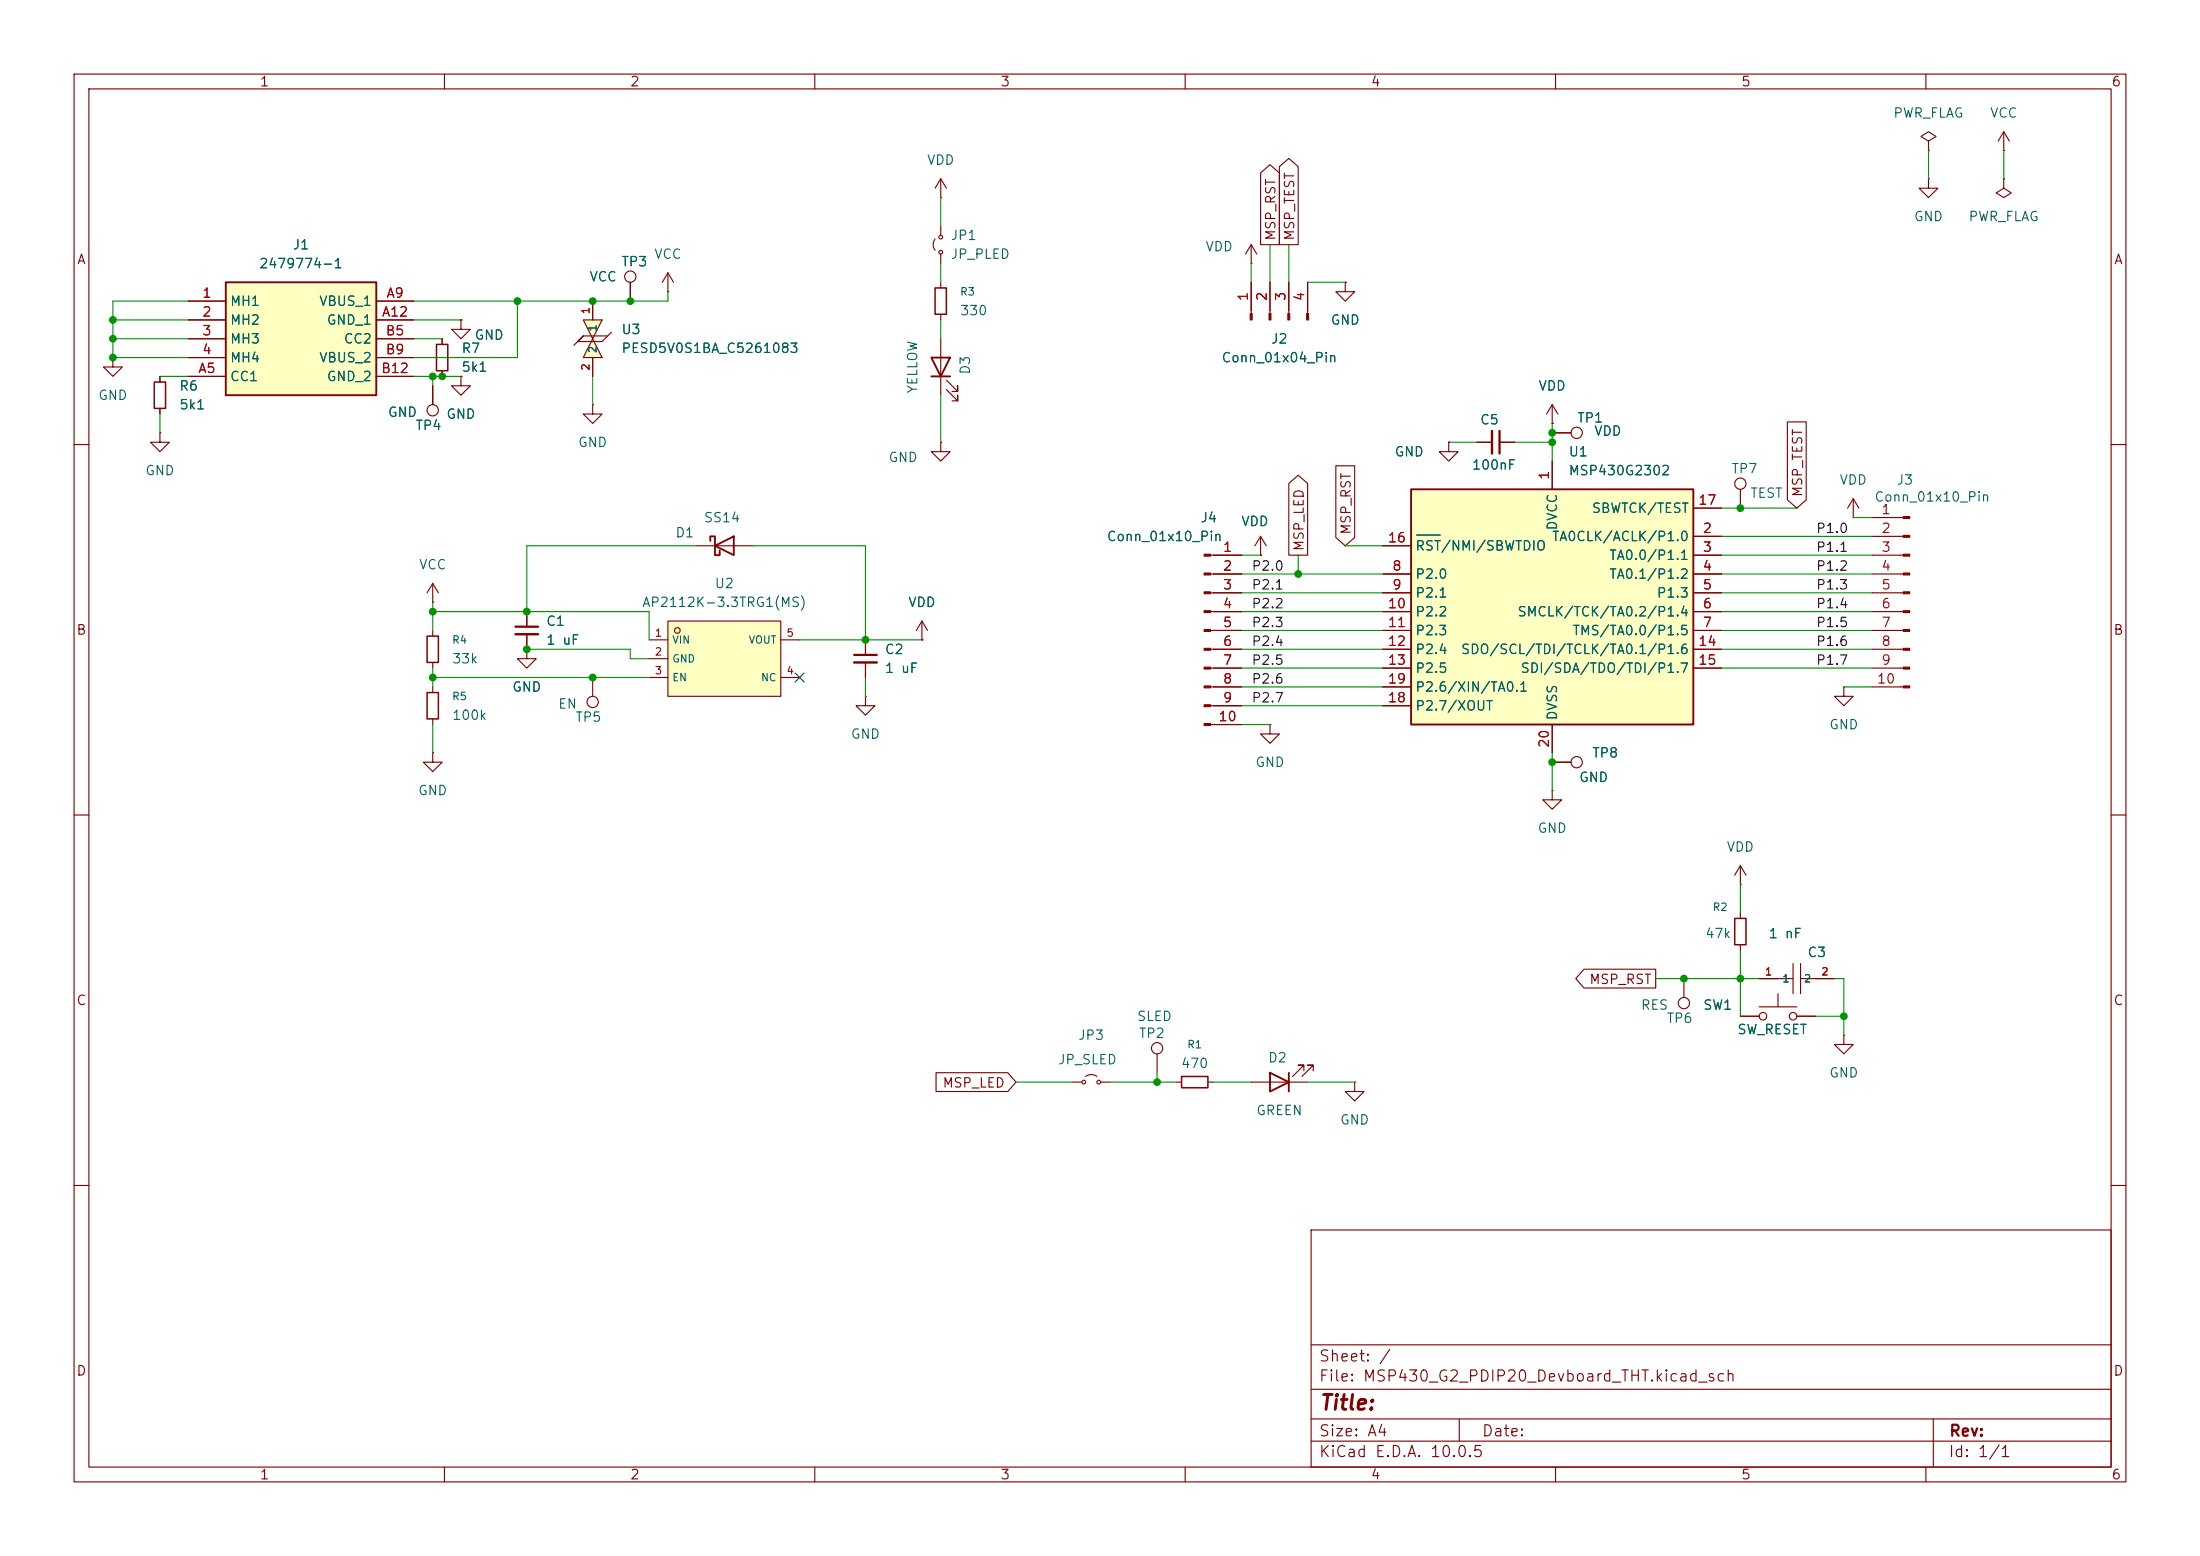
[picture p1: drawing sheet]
<svg xmlns="http://www.w3.org/2000/svg" width="297mm" height="210mm" viewBox="0 0 297 210" stroke-linecap="round" stroke-linejoin="round" font-family="sans-serif">
<g fill="none" stroke="#840000" stroke-width=".15">
<path d="M10 10h277v190h-277zM12 12h273v186h-273zM60 10v2M110 10v2M160 10v2M210 10v2M260 10v2M10 60h2M285 60h2M10 110h2M285 110h2M144.8 146.1h1.2"/>
<path d="M146.6 145.3l.3-.2 .5-.1 .7 .3M148.6 146.1h1.3M10 160h2M177 166h108v32h-108zM285 160h2M60 198v2M110 198v2M160 198v2M177 194.5h108M177 191.5h108M177 187.5h108M177 181.5h108"/>
<path d="M197 191.5v3M210 198v2M260 198v2M261 191.5v6.5"/>
<circle cx="146.3" cy="146" r=".25"/>
<circle cx="148.3" cy="146" r=".25"/>
</g>
<path d="M30.5 38.1h20.3v15.2h-20.3z" fill="#ffffc2"/>
<path d="M30.5 38.1h20.3v15.2h-20.3zM95.9 73v-.6h.6v2.5h.7v-.6M96.5 73.7l2.6-1.3v2.5zM171.4 144.8l2.6 1.3-2.6 1.2zM174 144.8v2.5" fill="none" stroke="#840000" stroke-width=".25"/>
<g fill="none" stroke="#840000" stroke-width=".15">
<path d="M260.3 19.1l1.1-.7-1.1-.6-1 .6 1 .7v1.2M270.5 17.8l-.8 1.3M270.5 17.8l.8 1.3M270.5 17.8v2.5M260.3 20.3h.1M260.3 24.1v1.3h1.3l-1.3 1.3-1.2-1.3h1.2M260.3 24.1h.1M270.5 24.1v1.3l1 .6-1 .7-1-.7 1-.6M270.5 24.1h.1M270.5 20.3h.1M15.2 48.3v1.2h1.3l-1.3 1.3-1.2-1.3h1.2M15.2 48.3h.1"/>
<path d="M21.6 58.4v1.3h1.3l-1.3 1.3-1.3-1.3h1.3M21.6 58.4h.1M21.6 50.8v.8M21.6 55.1v.8M25.4 40.6h5.1M25.4 43.2h5.1M25.4 45.7h5.1M25.4 48.3h5.1M25.4 50.8h5.1M50.8 40.6h5.1M50.8 43.2h5.1M50.8 45.7h5.1"/>
<path d="M50.8 48.3h5.1M50.8 50.8h5.1M58.4 52.1v2.5M59.7 45.7v.8M59.7 50v.8M62.2 50.8v1.3h1.3l-1.3 1.2-1.2-1.2h1.2M62.2 50.8h.1M58.4 78.7v2.6M58.4 78.7l-.7 1.3M58.4 78.7l.8 1.3M94 73.7h7.6M252.7 69.9h4.2"/>
<path d="M252.7 72.4h4.2M252.7 74.9h4.2M252.7 77.5h4.2M58.4 81.3h.1M58.4 85.1v.8M58.4 89.4v.8M58.4 92.7v.8M58.4 97v.8M71.1 87.6v1.3h1.3l-1.3 1.3-1.3-1.3h1.3M71.1 87.6h.1M71.1 82.6v2M71.1 85.6v2"/>
<path d="M80 91.4v2.6M116.8 94v1.3h1.3l-1.3 1.2-1.2-1.2h1.2M116.8 94h.1M116.8 86.4v2M116.8 89.4v2M124.5 86.4h.1M124.5 83.8l-.8 1.3M124.5 83.8l.7 1.3M124.5 83.8v2.6M171.4 97.8v1.3h1.3l-1.3 1.2-1.2-1.2h1.2M171.4 97.8h.1M252.7 80h4.2"/>
<path d="M252.7 82.6h4.2M252.7 85.1h4.2M252.7 87.6h4.2M252.7 90.2h4.2M252.7 92.7h4.2M58.4 101.6v1.3h1.3l-1.3 1.2-1.3-1.2h1.3M58.4 101.6h.1M209.5 106.7v1.3h1.3l-1.3 1.2-1.2-1.2h1.2M209.5 106.7h.1M234.9 119.4h.1M234.9 116.8l-.7 1.3M234.9 116.8l.8 1.3"/>
<path d="M234.9 116.8v2.6M227.3 132.1v2.5M234.9 137.2h2.6M237.5 135.9h5.1M237.5 132.1h4.6M240 134.1v1.8M242.1 130v4.1M242.6 137.2h2.5M243.1 130v4.1M243.1 132.1h4.5M248.9 139.7v1.3h1.3l-1.3 1.2-1.3-1.2h1.3M248.9 139.7h.1"/>
<path d="M156.2 142.2v2.6M158.7 146.1h.8M163.1 146.1h.7M168.9 146.1h7.6M176 144.5v-.7h-.7h.7l-1.5 1.5M177.3 144.5v-.7h-.8h.8l-1.5 1.5M182.9 146.1v1.2h1.2l-1.2 1.3-1.3-1.3h1.3M182.9 146.1h.1"/>
<circle cx="58.4" cy="55.4" r=".76"/>
<circle cx="80" cy="94.7" r=".76"/>
<circle cx="227.3" cy="135.4" r=".76"/>
<circle cx="238" cy="137.2" r=".51"/>
<circle cx="242.1" cy="137.2" r=".51"/>
<circle cx="156.2" cy="141.5" r=".76"/>
</g>
<path d="M20.8 51.6h1.6v3.5h-1.6zM58.9 46.5h1.6v3.5h-1.6zM57.7 93.5h1.5v3.5h-1.5zM57.7 85.9h1.5v3.5h-1.5zM159.5 145.3h3.6v1.5h-3.6z" fill="none" stroke="#840000" stroke-width=".2"/>
<g fill="#840000" stroke="#840000" stroke-width=".15">
<path d="M256.9 69.7h.9v.3h-.9z"/>
<path d="M256.9 72.3h.9v.2h-.9z"/>
<path d="M256.9 74.8h.9v.3h-.9z"/>
<path d="M256.9 77.3h.9v.3h-.9z"/>
<path d="M256.9 79.9h.9v.2h-.9z"/>
<path d="M256.9 82.4h.9v.3h-.9z"/>
<path d="M256.9 85h.9v.2h-.9z"/>
<path d="M256.9 87.5h.9v.3h-.9z"/>
<path d="M256.9 90h.9v.3h-.9z"/>
<path d="M256.9 92.6h.9v.2h-.9z"/>
</g>
<path d="M69.6 84.6h3M115.3 88.4h3.1" fill="none" stroke="#840000" stroke-width=".3"/>
<path d="M69.6 85.6h3M115.3 89.4h3.1" fill="none" stroke="#840000" stroke-width=".33"/>
<path d="M90.2 83.8h15.2v10.2h-15.2z" fill="#ffffc2"/>
<circle cx="91.4" cy="85.1" r=".38" fill="#ffffc2" stroke="#ffffc2" stroke-width=".14"/>
<g fill="none" stroke="#840000" stroke-width=".15">
<path d="M168.9 38.1v4.2M171.4 38.1v4.2M174 38.1v4.2M176.5 38.1v4.2M181.6 38.1v1.3h1.3l-1.3 1.2-1.3-1.2h1.3M181.6 38.1h.1M199.4 59.7h2M202.4 59.7h2.1M209.5 57.2h.1M209.5 54.6l-.7 1.3M209.5 54.6l.8 1.3M209.5 54.6v2.6"/>
<path d="M163.4 74.9h4.2M163.4 77.5h4.2M170.2 74.9h.1M170.2 72.4l-.8 1.3M170.2 72.4l.7 1.3M170.2 72.4v2.5M87.6 86.4h2.6M87.6 88.9h2.6M87.6 91.4h2.6M90.2 83.8h15.2v10.2h-15.2zM105.4 86.4h2.5M105.4 91.4h2.5"/>
<path d="M163.4 80h4.2M163.4 82.6h4.2M163.4 85.1h4.2M163.4 87.6h4.2M163.4 90.2h4.2M163.4 92.7h4.2M163.4 95.3h4.2M163.4 97.8h4.2M234.9 123.2v.8M234.9 127.5v.8"/>
<circle cx="91.4" cy="85.1" r=".38"/>
</g>
<path d="M234.2 124h1.5v3.5h-1.5z" fill="none" stroke="#840000" stroke-width=".2"/>
<g fill="#840000" stroke="#840000" stroke-width=".15">
<path d="M168.8 42.3h.2v.9h-.2z"/>
<path d="M171.3 42.3h.3v.9h-.3z"/>
<path d="M173.9 42.3h.2v.9h-.2z"/>
<path d="M176.4 42.3h.3v.9h-.3z"/>
<path d="M162.6 74.8h.8v.3h-.8z"/>
<path d="M162.6 77.3h.8v.3h-.8z"/>
<path d="M162.6 79.9h.8v.2h-.8z"/>
<path d="M162.6 82.4h.8v.3h-.8z"/>
<path d="M162.6 85h.8v.2h-.8z"/>
<path d="M162.6 87.5h.8v.3h-.8z"/>
<path d="M162.6 90h.8v.3h-.8z"/>
<path d="M162.6 92.6h.8v.2h-.8z"/>
<path d="M162.6 95.1h.8v.3h-.8z"/>
<path d="M162.6 97.7h.8v.2h-.8z"/>
</g>
<path d="M202.4 58.2v3" fill="none" stroke="#840000" stroke-width=".3"/>
<path d="M201.4 58.2v3" fill="none" stroke="#840000" stroke-width=".33"/>
<path d="M190.5 66h38.1v31.8h-38.1z" fill="#ffffc2"/>
<path d="M190.5 66h38.1v31.8h-38.1z" fill="none" stroke="#840000" stroke-width=".25"/>
<g fill="none" stroke="#840000" stroke-width=".15">
<path d="M127 26.7h.1M127 24.1l-.8 1.3M127 24.1l.8 1.3M127 24.1v2.6M168.9 35.6h.1M168.9 33l-.8 1.3M168.9 33l.8 1.3M168.9 33v2.6M62.2 43.2v1.3h1.3l-1.3 1.2-1.2-1.2h1.2M62.2 43.2h.1M195.6 59.7v1.3h1.2l-1.2 1.2-1.3-1.2h1.3M195.6 59.7h.1"/>
<path d="M186.7 77.5h3.8M186.7 73.7h3.8M209.5 62.2v3.8M228.6 72.4h3.8M228.6 74.9h3.8M228.6 77.5h3.8M228.6 68.6h3.8M186.7 80h3.8M186.7 82.6h3.8M186.7 85.1h3.8M186.7 87.6h3.8M186.7 90.2h3.8"/>
<path d="M186.7 95.3h3.8M186.7 92.7h3.8M209.5 97.8v3.8M228.6 80h3.8M228.6 82.6h3.8M228.6 85.1h3.8M228.6 87.6h3.8M228.6 90.2h3.8M248.9 92.7v1.3h1.3l-1.3 1.3-1.3-1.3h1.3M248.9 92.7h.1"/>
</g>
<path d="M191.2 72.2h3.2" fill="none" stroke="#006464" stroke-width=".15"/>
<g fill="#ffffc2">
<path d="M78.7 43.2h2.6l-1.3 2.5z"/>
<path d="M80 45.7l1.3 2.6h-2.6z"/>
</g>
<g fill="none" stroke="#840000" stroke-width=".15">
<path d="M85.1 38.1v2.5M90.2 39.4h.1M90.2 36.8l-.8 1.3M90.2 36.8l.7 1.3M90.2 36.8v2.6M126.2 32.3l-.2 .7v.4l.2 .4M127 30.5v1.3M127 34.3v1.3M127 38.1v.8M168.9 38.1v3.8M170.2 23.3l1.2-1.1 1.3 1.1v9.7h-2.5zM171.4 38.1v3.8"/>
<path d="M172.7 22.5l1.3-1.1 1.3 1.1v10.5h-2.6zM174 38.1v3.8M176.5 38.1v3.8M181.6 38.1h.1M21.6 50.8v.8M21.6 55.1v.8M25.4 40.6h5.1M25.4 43.2h5.1M25.4 45.7h5.1M25.4 48.3h5.1M25.4 50.8h5.1M50.8 40.6h5.1"/>
<path d="M50.8 43.2h5.1M50.8 45.7h5.1M50.8 48.3h5.1M50.8 50.8h5.1M58.4 52.1v2.5M59.7 45.7v.8M59.7 50v.8M62.2 50.8h.1M62.2 43.2h.1M78.7 43.2h2.6l-1.3 2.5zM80 45.7l1.3 2.6h-2.6zM80 54.6v1.3h1.3l-1.3 1.3-1.3-1.3h1.3"/>
<path d="M80 54.6h.1M80 40.6v2.6M80 48.3v2.5M82 45.3l-.7 .8h-3.3l-.5 .5M82.5 44.8l-.5 .5h-3.3l-.7 .8 .7-.8M127 59.7v1.3h1.3l-1.3 1.2-1.3-1.2h1.3M127 59.7h.1M127 42.4v.8M127 45.7v7.6M127.8 52.6l1.5 1.5v-.8v.8h-.8M127.8 51.3l1.5 1.5v-.7v.7h-.8M195.6 59.7h.1"/>
<path d="M199.4 59.7h2M202.4 59.7h2.1M209.5 57.2h.1M209.5 58.4h2.6M241.3 56.9h2.5v10.6l-1.2 1.1-1.3-1.1zM163.8 74.9h3.8M163.8 77.5h3.8M170.2 74.9h.1M174 65.3l1.3-1.2 1.2 1.2v9.6h-2.5zM180.3 62.9h2.6v9.6l-1.3 1.2-1.3-1.2zM186.7 77.5h3.8M186.7 73.7h3.8"/>
<path d="M209.5 62.2v3.8M228.6 72.4h3.8M228.6 74.9h3.8M228.6 77.5h3.8M228.6 68.6h3.8M234.9 66v2.6M250.2 69.9h.1M250.2 67.3l-.8 1.3M250.2 67.3l.8 1.3M250.2 67.3v2.6M71.1 87.6h.1M71.1 82.6v2"/>
<path d="M71.1 85.6v2M116.8 86.4v2M116.8 89.4v2M124.5 86.4h.1M163.8 80h3.8M163.8 82.6h3.8M163.8 85.1h3.8M163.8 87.6h3.8M163.8 90.2h3.8M163.8 95.3h3.8M163.8 92.7h3.8M163.8 97.8h3.8"/>
<path d="M186.7 80h3.8M186.7 82.6h3.8M186.7 85.1h3.8M186.7 87.6h3.8M186.7 90.2h3.8M186.7 95.3h3.8M186.7 92.7h3.8M209.5 97.8v3.8M228.6 80h3.8M228.6 82.6h3.8M228.6 85.1h3.8M228.6 87.6h3.8"/>
<path d="M228.6 90.2h3.8M209.5 102.9h2.6M213.8 130.8h9.7v2.6h-9.7l-1.1-1.3zM234.9 137.2h2.6M237.5 132.1h2.5M242.6 137.2h2.5M245.1 132.1h2.5M126.4 144.8h9.6l1.2 1.3-1.2 1.2h-9.6z"/>
<circle cx="85.1" cy="37.3" r=".76"/>
<circle cx="127" cy="34" r=".25"/>
<circle cx="127" cy="32" r=".25"/>
<circle cx="212.9" cy="58.4" r=".76"/>
<circle cx="234.9" cy="65.3" r=".76"/>
<circle cx="212.9" cy="102.9" r=".76"/>
</g>
<path d="M125.7 48.3h2.6l-1.3 2.5zM125.7 50.8h2.6" fill="none" stroke="#840000" stroke-width=".25"/>
<path d="M126.2 38.9h1.6v3.5h-1.6z" fill="none" stroke="#840000" stroke-width=".2"/>
<g fill="none" stroke="#009600" stroke-width=".15">
<path d="M90.2 39.4v1.2h-34.3M127 26.7v3.8M127 35.6v2.5M168.9 35.6v2.5M171.4 33v5.1M174 33v5.1M176.5 38.1h5.1M260.3 20.3v3.8M270.5 20.3v3.8M15.2 45.7h10.2M15.2 43.2h10.2M21.6 55.9v2.5"/>
<path d="M21.6 50.8h3.8M25.4 40.6h-10.2v7.7h10.2M55.9 45.7h3.8M55.9 43.2h6.3M55.9 50.8h6.3M58.4 50.8v1.3M69.8 40.6v7.7h-13.9M80 50.8v3.8M127 43.2v2.5M127 53.3v6.4M195.6 59.7h3.8M204.5 59.7h5"/>
<path d="M209.5 57.2v5M94 73.7h-22.9v8.9M101.6 73.7h15.2v12.7M167.6 77.5h19.1M167.6 74.9h2.6M175.3 74.9v2.6M181.6 73.7h5.1M232.4 77.5h20.3M232.4 74.9h20.3M232.4 68.6h10.2M232.4 72.4h20.3M250.2 69.9h2.5"/>
<path d="M58.4 82.6h29.2v3.8M58.4 91.4h29.2M58.4 81.3v3.8M58.4 90.2v2.5M58.4 97.8v3.8M71.1 87.6h14v1.3h2.5M107.9 86.4h16.6M116.8 91.4v2.6M167.6 92.7h19.1M167.6 82.6h19.1M167.6 87.6h19.1M167.6 85.1h19.1"/>
<path d="M167.6 80h19.1M167.6 90.2h19.1M167.6 95.3h19.1M167.6 97.8h3.8M232.4 82.6h20.3M232.4 87.6h20.3M232.4 85.1h20.3M232.4 80h20.3M232.4 90.2h20.3M248.9 92.7h3.8M209.5 101.6v5.1M234.9 119.4v3.8"/>
<path d="M223.5 132.1h14M234.9 128.3v8.9M245.1 137.2h3.8M247.6 132.1h1.3v7.6M137.2 146.1h7.6M149.9 146.1h8.8M156.2 144.8v1.3M163.8 146.1h5.1M176.5 146.1h6.4"/>
</g>
<path d="M107.3 90.8l1.3 1.2M108.6 90.8l-1.3 1.2" fill="none" stroke="#000084" stroke-width=".15"/>
<path d="M191.2 72.2h3.2" fill="none" stroke="#006464" stroke-width=".15"/>
<g fill="#009600" stroke="#009600" stroke-width=".14">
<circle cx="85.1" cy="40.6" r=".46"/>
<circle cx="69.8" cy="40.6" r=".46"/>
<circle cx="80" cy="40.6" r=".46"/>
<circle cx="234.9" cy="68.6" r=".46"/>
<circle cx="209.5" cy="58.4" r=".46"/>
<circle cx="209.5" cy="102.9" r=".46"/>
<circle cx="248.9" cy="137.2" r=".46"/>
<circle cx="156.2" cy="146.1" r=".46"/>
<circle cx="234.9" cy="132.1" r=".46"/>
<circle cx="227.3" cy="132.1" r=".46"/>
<circle cx="59.7" cy="50.8" r=".46"/>
<circle cx="58.4" cy="50.8" r=".46"/>
<circle cx="15.2" cy="48.3" r=".46"/>
<circle cx="15.2" cy="43.2" r=".46"/>
<circle cx="15.2" cy="45.7" r=".46"/>
<circle cx="209.5" cy="59.7" r=".46"/>
<circle cx="175.3" cy="77.5" r=".46"/>
<circle cx="116.8" cy="86.4" r=".46"/>
<circle cx="71.1" cy="87.6" r=".46"/>
<circle cx="80" cy="91.4" r=".46"/>
<circle cx="71.1" cy="82.6" r=".46"/>
<circle cx="58.4" cy="91.4" r=".46"/>
<circle cx="58.4" cy="82.6" r=".46"/>
</g>
<text font-size="2" fill="#840000" x="178" y="190.8">Title:</text>
<g font-size="1.5" fill="#840000">
<text x="178" y="184.1">Sheet: /</text>
<text x="178" y="186.8">File: MSP430_G2_PDIP20_Devboard_THT.kicad_sch</text>
<text x="178" y="197">KiCad E.D.A. 10.0.5</text>
<text x="178" y="194.2">Size: A4</text>
<text x="200" y="194.2">Date:</text>
<text x="263" y="197">Id: 1/1</text>
<text x="263" y="194.2">Rev:</text>
</g>
<g font-size="1.3" fill="#840000">
<text x="35" y="12">1</text>
<text x="85" y="12">2</text>
<text x="135" y="12">3</text>
<text x="185" y="12">4</text>
<text x="235" y="12">5</text>
<text x="285" y="12">6</text>
<text x="10.3" y="36">A</text>
<text x="172.5" y="32.6" transform="rotate(-90 172.5 32.6)">MSP_RST</text>
<text x="175" y="32.6" transform="rotate(-90 175 32.6)">MSP_TEST</text>
<text x="285.3" y="36">A</text>
<text x="243.6" y="67.2" transform="rotate(-90 243.6 67.2)">MSP_TEST</text>
<text x="176.3" y="74.5" transform="rotate(-90 176.3 74.5)">MSP_LED</text>
<text x="182.7" y="72.3" transform="rotate(-90 182.7 72.3)">MSP_RST</text>
<text x="10.2" y="86">B</text>
<text x="285.2" y="86">B</text>
<text x="10.2" y="136">C</text>
<text x="214.5" y="133.1">MSP_RST</text>
<text x="285.2" y="136">C</text>
<text x="127.2" y="147.1">MSP_LED</text>
<text x="10.2" y="186">D</text>
<text x="285.2" y="186">D</text>
<text x="35" y="200">1</text>
<text x="85" y="200">2</text>
<text x="135" y="200">3</text>
<text x="185" y="200">4</text>
<text x="235" y="200">5</text>
<text x="285" y="200">6</text>
</g>
<g font-size="1.3" fill="#006464">
<text x="255.5" y="16.2">PWR_FLAG</text>
<text x="268.6" y="16.2">VCC</text>
<text x="125.1" y="22.6">VDD</text>
<text x="39.4" y="34">J1</text>
<text x="88.2" y="35.3">VCC</text>
<text x="128.3" y="32.7">JP1</text>
<text x="128.3" y="35.3">JP_PLED</text>
<text x="162.7" y="34.2">VDD</text>
<text x="258.3" y="30.2">GND</text>
<text x="265.7" y="30.2">PWR_FLAG</text>
<text x="31" y="41.6">MH1</text>
<text x="34.9" y="36.5">2479774-1</text>
<text x="43" y="41.6">VBUS_1</text>
<text x="79.5" y="38.3">VCC</text>
<text x="83.8" y="36.3">TP3</text>
<text x="31" y="44.1">MH2</text>
<text x="31" y="46.7">MH3</text>
<text x="44" y="44.1">GND_1</text>
<text x="46.3" y="46.7">CC2</text>
<text x="62.2" y="48">R7</text>
<text x="64" y="46.2">GND</text>
<text x="83.8" y="45.4">U3</text>
<text x="83.8" y="48">PESD5V0S1BA_C5261083</text>
<text x="129.5" y="42.9">330</text>
<text x="171.5" y="46.7">J2</text>
<text x="179.5" y="44.1">GND</text>
<text x="24.1" y="53">R6</text>
<text x="31" y="49.2">MH4</text>
<text x="31" y="51.8">CC1</text>
<text x="43" y="49.2">VBUS_2</text>
<text x="44" y="51.8">GND_2</text>
<text x="62.2" y="50.5">5k1</text>
<text x="124.2" y="53.2" transform="rotate(-90 124.2 53.2)">YELLOW</text>
<text x="131.3" y="50.6" transform="rotate(-90 131.3 50.6)">D3</text>
<text x="164.8" y="49.2">Conn_01x04_Pin</text>
<text x="207.6" y="53">VDD</text>
<text x="13.2" y="54.3">GND</text>
<text x="24.1" y="55.6">5k1</text>
<text x="52.3" y="56.6">GND</text>
<text x="56" y="58.4">TP4</text>
<text x="60.2" y="56.8">GND</text>
<text x="199.7" y="57.6">C5</text>
<text x="212.8" y="57.4">TP1</text>
<text x="215.1" y="59.1">VDD</text>
<text x="19.5" y="64.5">GND</text>
<text x="77.9" y="60.7">GND</text>
<text x="119.9" y="62.7">GND</text>
<text x="188.2" y="61.9">GND</text>
<text x="198.6" y="63.7">100nF</text>
<text x="211.7" y="61.9">U1</text>
<text x="211.7" y="64.5">MSP430G2302</text>
<text x="233.7" y="64.2">TP7</text>
<text x="248.2" y="65.7">VDD</text>
<text x="256" y="65.7">J3</text>
<text x="94.9" y="70.8">SS14</text>
<text x="162" y="70.8">J4</text>
<text x="167.5" y="71.3">VDD</text>
<text x="210.5" y="71.7" transform="rotate(-90 210.5 71.7)">DVCC</text>
<text x="214.8" y="69.5">SBWTCK/TEST</text>
<text x="236.2" y="67.5">TEST</text>
<text x="253" y="68">Conn_01x10_Pin</text>
<text x="56.5" y="77.2">VCC</text>
<text x="91.1" y="72.8">D1</text>
<text x="149.3" y="73.4">Conn_01x10_Pin</text>
<text x="191" y="74.6">RST/NMI/SBWTDIO</text>
<text x="209.4" y="73.4">TA0CLK/ACLK/P1.0</text>
<text x="217.2" y="75.9">TA0.0/P1.1</text>
<text x="86.6" y="82.2">AP2112K-3.3TRG1(MS)</text>
<text x="96.4" y="79.7">U2</text>
<text x="122.5" y="82.2">VDD</text>
<text x="191" y="78.4">P2.0</text>
<text x="191" y="81">P2.1</text>
<text x="191" y="83.5">P2.2</text>
<text x="204.8" y="83.5">SMCLK/TCK/TA0.2/P1.4</text>
<text x="217.2" y="78.4">TA0.1/P1.2</text>
<text x="223.6" y="81">P1.3</text>
<text x="60.9" y="89.9">33k</text>
<text x="73.6" y="84.8">C1</text>
<text x="73.6" y="87.3">1 uF</text>
<text x="119.4" y="88.6">C2</text>
<text x="191" y="86.1">P2.3</text>
<text x="191" y="88.6">P2.4</text>
<text x="197.1" y="88.6">SDO/SCL/TDI/TCLK/TA0.1/P1.6</text>
<text x="212.2" y="86.1">TMS/TA0.0/P1.5</text>
<text x="69.1" y="93.7">GND</text>
<text x="75.3" y="96">EN</text>
<text x="119.4" y="91.1">1 uF</text>
<text x="191" y="91.1">P2.5</text>
<text x="191" y="93.7">P2.6/XIN/TA0.1</text>
<text x="205.2" y="91.1">SDI/SDA/TDO/TDI/P1.7</text>
<text x="60.9" y="97.5">100k</text>
<text x="77.6" y="97.7">TP5</text>
<text x="114.8" y="100">GND</text>
<text x="191" y="96.2">P2.7/XOUT</text>
<text x="210.5" y="97.3" transform="rotate(-90 210.5 97.3)">DVSS</text>
<text x="246.9" y="98.8">GND</text>
<text x="56.4" y="107.6">GND</text>
<text x="169.4" y="103.8">GND</text>
<text x="213.1" y="105.9">GND</text>
<text x="214.9" y="102.6">TP8</text>
<text x="207.5" y="112.7">GND</text>
<text x="233" y="115.3">VDD</text>
<text x="230.1" y="126.9">47k</text>
<text x="238.7" y="126.9">1 nF</text>
<text x="243.9" y="129.5">C3</text>
<text x="221.4" y="136.6">RES</text>
<text x="229.8" y="136.6">SW1</text>
<text x="142.8" y="144">JP_SLED</text>
<text x="145.5" y="140.7">JP3</text>
<text x="153.4" y="138.1">SLED</text>
<text x="153.7" y="140.4">TP2</text>
<text x="171.1" y="143.7">D2</text>
<text x="224.9" y="138.4">TP6</text>
<text x="234.5" y="139.9">SW_RESET</text>
<text x="159.3" y="144.5">470</text>
<text x="246.9" y="145.7">GND</text>
<text x="169.5" y="150.8">GREEN</text>
<text x="180.8" y="152.1">GND</text>
</g>
<g font-size="1.3" fill="#a90000">
<text x="27.2" y="40.5">1</text>
<text x="52.1" y="40.5">A9</text>
<text x="168.8" y="40.7" transform="rotate(-90 168.8 40.7)">1</text>
<text x="171.3" y="40.7" transform="rotate(-90 171.3 40.7)">2</text>
<text x="173.9" y="40.7" transform="rotate(-90 173.9 40.7)">3</text>
<text x="176.4" y="40.7" transform="rotate(-90 176.4 40.7)">4</text>
<text x="27.2" y="43">2</text>
<text x="27.2" y="45.6">3</text>
<text x="51.5" y="43">A12</text>
<text x="52" y="45.6">B5</text>
<text x="26.7" y="50.7">A5</text>
<text x="27.2" y="48.1">4</text>
<text x="51.4" y="50.7">B12</text>
<text x="52" y="48.1">B9</text>
<text x="209.4" y="64.9" transform="rotate(-90 209.4 64.9)">1</text>
<text x="229.2" y="68.4">17</text>
<text x="253.9" y="69.7">1</text>
<text x="165" y="74.8">1</text>
<text x="165" y="77.3">2</text>
<text x="187.3" y="73.5">16</text>
<text x="187.9" y="77.3">8</text>
<text x="229.8" y="72.3">2</text>
<text x="229.8" y="74.8">3</text>
<text x="229.8" y="77.3">4</text>
<text x="253.9" y="72.3">2</text>
<text x="253.9" y="74.8">3</text>
<text x="253.9" y="77.3">4</text>
<text x="165" y="79.9">3</text>
<text x="165" y="82.4">4</text>
<text x="187.3" y="82.4">10</text>
<text x="187.9" y="79.9">9</text>
<text x="229.8" y="79.9">5</text>
<text x="229.8" y="82.4">6</text>
<text x="253.9" y="79.9">5</text>
<text x="253.9" y="82.4">6</text>
<text x="165" y="85">5</text>
<text x="165" y="87.5">6</text>
<text x="187.3" y="85">11</text>
<text x="187.3" y="87.5">12</text>
<text x="229.2" y="87.5">14</text>
<text x="229.8" y="85">7</text>
<text x="253.9" y="85">7</text>
<text x="253.9" y="87.5">8</text>
<text x="165" y="90">7</text>
<text x="165" y="92.6">8</text>
<text x="165" y="95.1">9</text>
<text x="187.3" y="90">13</text>
<text x="187.3" y="95.1">18</text>
<text x="187.3" y="92.6">19</text>
<text x="229.2" y="90">15</text>
<text x="253.3" y="92.6">10</text>
<text x="253.9" y="90">9</text>
<text x="164.4" y="97.7">10</text>
<text x="209.4" y="101" transform="rotate(-90 209.4 101)">20</text>
</g>
<g font-size="1.3" fill="#0f0f0f">
<text x="168.9" y="77.3">P2.0</text>
<text x="245.1" y="72.3">P1.0</text>
<text x="245.1" y="74.8">P1.1</text>
<text x="245.1" y="77.3">P1.2</text>
<text x="168.9" y="79.9">P2.1</text>
<text x="168.9" y="82.4">P2.2</text>
<text x="245.1" y="82.4">P1.4</text>
<text x="245.1" y="79.9">P1.3</text>
<text x="168.9" y="87.5">P2.4</text>
<text x="168.9" y="85">P2.3</text>
<text x="245.1" y="85">P1.5</text>
<text x="245.1" y="87.5">P1.6</text>
<text x="168.9" y="90">P2.5</text>
<text x="168.9" y="95.1">P2.7</text>
<text x="168.9" y="92.6">P2.6</text>
<text x="245.1" y="90">P1.7</text>
</g>
<g font-size="1" fill="#006464">
<text x="129.5" y="40.1">R3</text>
<text x="80.8" y="47.8" transform="rotate(-90 80.8 47.8)">2</text>
<text x="80.8" y="44.8" transform="rotate(-90 80.8 44.8)">1</text>
<text x="60.9" y="87.1">R4</text>
<text x="90.7" y="87.1">VIN</text>
<text x="90.7" y="89.7">GND</text>
<text x="101" y="87.1">VOUT</text>
<text x="60.9" y="94.7">R5</text>
<text x="90.7" y="92.2">EN</text>
<text x="102.7" y="92.2">NC</text>
<text x="231.1" y="123.2">R2</text>
<text x="240.5" y="132.8">1</text>
<text x="243.4" y="132.8">2</text>
<text x="160.2" y="141.7">R1</text>
</g>
<g font-size="1" fill="#a90000">
<text x="79.8" y="42.5" transform="rotate(-90 79.8 42.5)">1</text>
<text x="79.8" y="50.1" transform="rotate(-90 79.8 50.1)">2</text>
<text x="88.3" y="86.2">1</text>
<text x="88.3" y="88.7">2</text>
<text x="106.1" y="86.2">5</text>
<text x="88.3" y="91.3">3</text>
<text x="106.1" y="91.3">4</text>
<text x="238.2" y="131.9">1</text>
<text x="245.8" y="131.9">2</text>
</g>
</svg>
